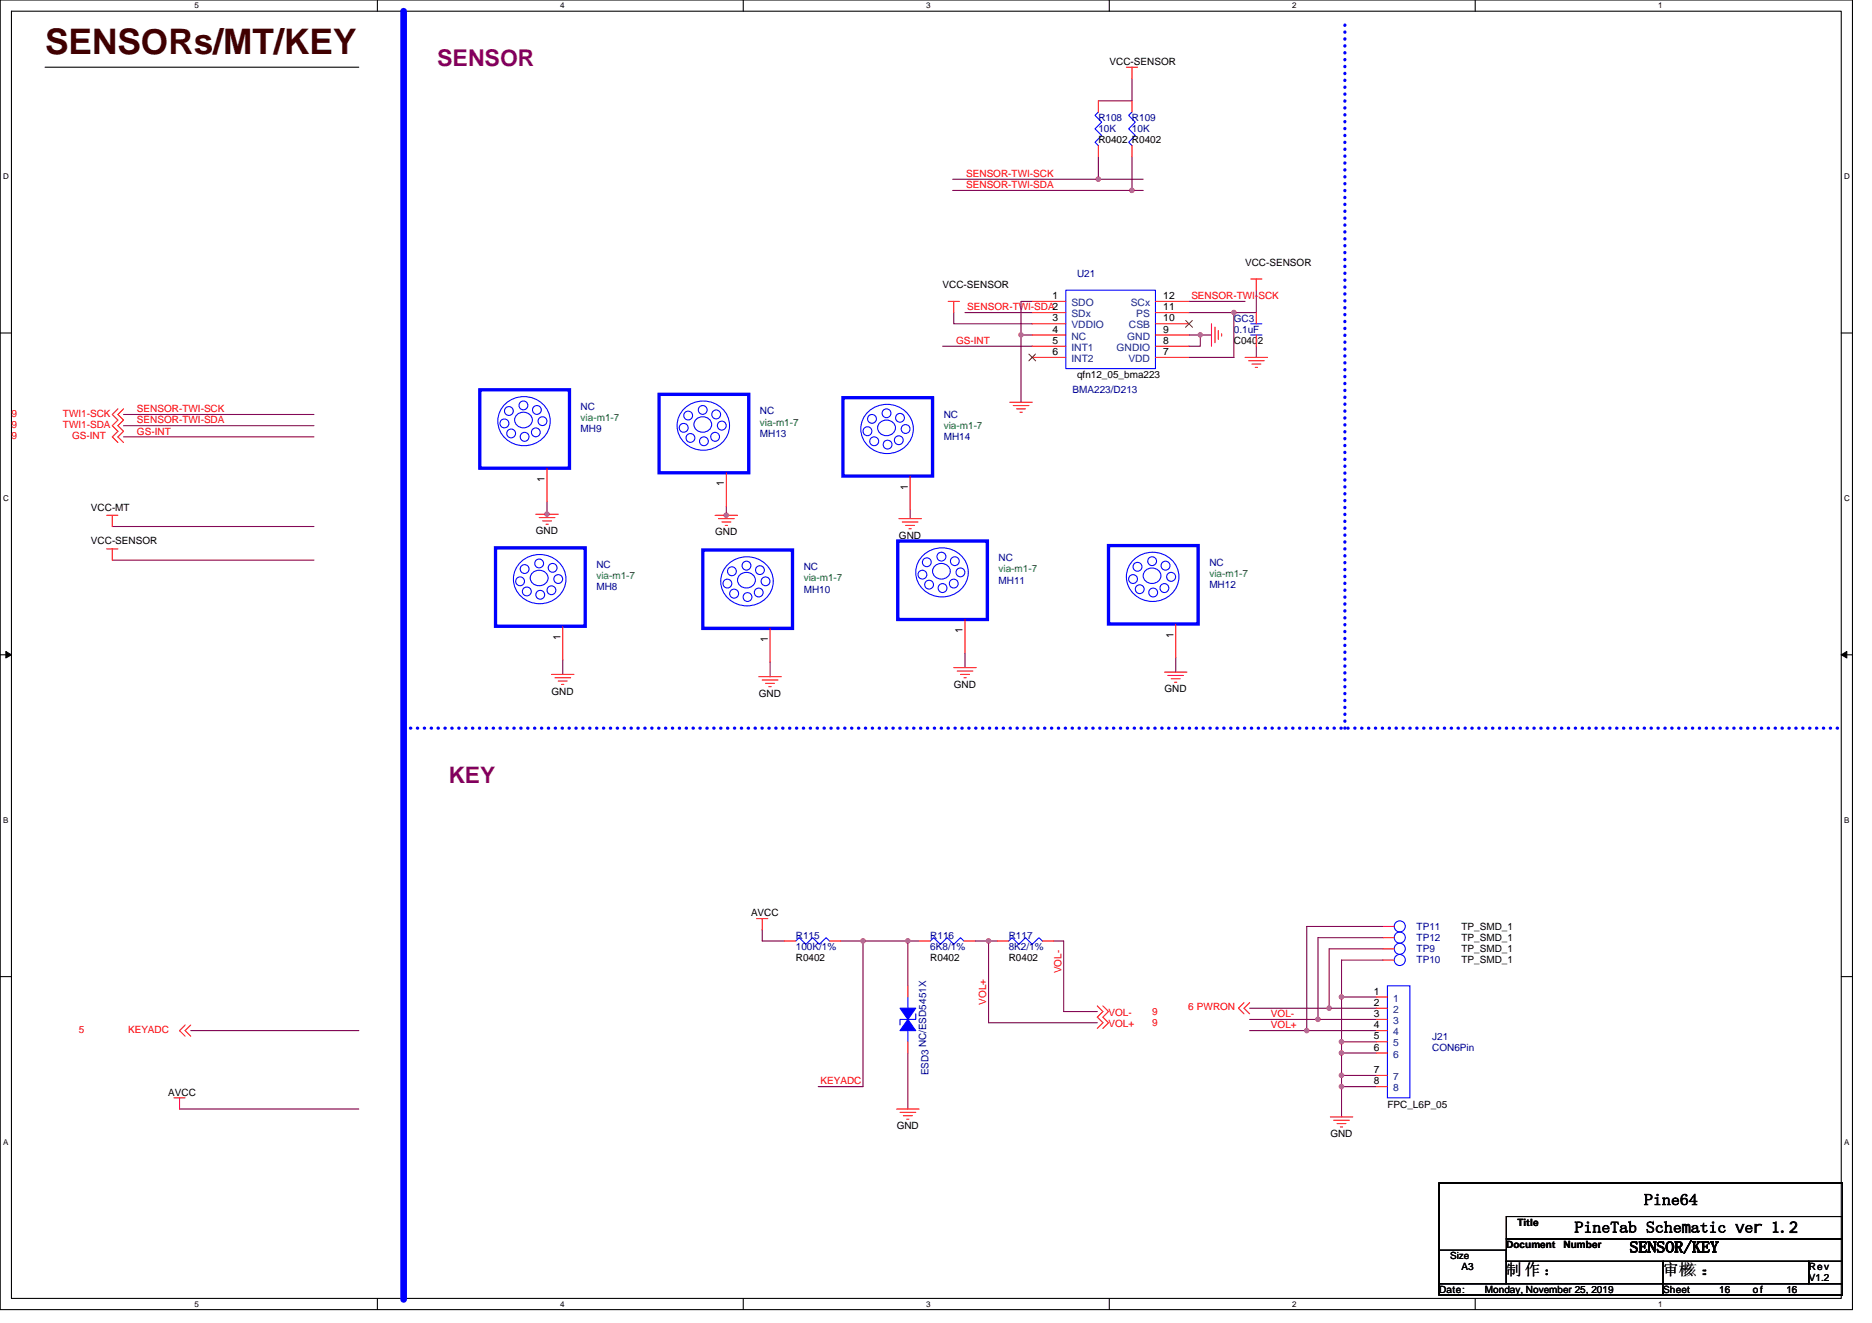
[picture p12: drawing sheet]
<svg xmlns="http://www.w3.org/2000/svg" width="297mm" height="210mm" viewBox="0 0 297 210" stroke-linecap="round" stroke-linejoin="round" font-family="sans-serif">
<path d="M0 0h293.9v207.9h-293.9zM1.8 1.8h290.4v204.3h-290.4z" fill="none" stroke="#000" stroke-width=".17"/>
<g fill="#fff">
<path d="M30.8 .2h.7v1.4h-.7z"/>
<path d="M30.8 206.3h.7v1.4h-.7z"/>
</g>
<path d="M59.9 0v1.8M59.9 206.1v1.8" fill="none" stroke="#000" stroke-width=".17"/>
<g fill="#fff">
<path d="M88.9 .2h.7v1.4h-.7z"/>
<path d="M88.9 206.3h.7v1.4h-.7z"/>
</g>
<path d="M117.9 0v1.8M117.9 206.1v1.8" fill="none" stroke="#000" stroke-width=".17"/>
<g fill="#fff">
<path d="M147 .2h.7v1.4h-.7z"/>
<path d="M147 206.3h.7v1.4h-.7z"/>
</g>
<path d="M176 0v1.8M176 206.1v1.8" fill="none" stroke="#000" stroke-width=".17"/>
<g fill="#fff">
<path d="M205 .2h.7v1.4h-.7z"/>
<path d="M205 206.3h.7v1.4h-.7z"/>
</g>
<path d="M234.1 0v1.8M234.1 206.1v1.8" fill="none" stroke="#000" stroke-width=".17"/>
<g fill="#fff">
<path d="M263.1 .2h.7v1.4h-.7z"/>
<path d="M263.1 206.3h.7v1.4h-.7z"/>
<path d="M.5 27.3h.9v1.4h-.9z"/>
<path d="M292.6 27.3h.9v1.4h-.9z"/>
<path d="M.5 78.4h.9v1.4h-.9z"/>
<path d="M292.6 78.4h.9v1.4h-.9z"/>
</g>
<path d="M0 52.9h1.8M292.2 52.9h1.7" fill="none" stroke="#000" stroke-width=".17"/>
<g fill="#fff">
<path d="M.5 129.5h.8v1.4h-.8z"/>
<path d="M292.6 129.5h.9v1.4h-.9z"/>
</g>
<path d="M0 103.9h1.8M292.2 103.9h1.7" fill="none" stroke="#000" stroke-width=".17"/>
<g fill="#000" stroke="#000" stroke-width=".16">
<path d="M.9 103.4l.9 .5-.9 .5z" fill-rule="evenodd"/>
<path d="M292.2 103.9l.8-.5v1z" fill-rule="evenodd"/>
</g>
<g fill="#fff">
<path d="M.5 180.5h.8v1.4h-.8z"/>
<path d="M292.6 180.5h.9v1.4h-.9z"/>
</g>
<path d="M7.2 10.7h49.7M0 155h1.8M292.2 155h1.7M228.3 198.4h10.7v5.4h-10.7zM228.3 187.7h64.1v17.8h-64.1zM239 196.6h53.4v3.6h-53.4zM239 193.1h53.4v3.5h-53.4zM228.3 203.8h35.6v1.7h-35.6zM239 200.2h24.9v3.6h-24.9zM263.9 203.8h28.5v1.7h-28.5zM263.9 200.2h23.1v3.6h-23.1zM287 200.2h5.4v3.6h-5.4z" fill="none" stroke="#000" stroke-width=".17"/>
<path d="M64 1.8v204.4" fill="none" stroke="#00f" stroke-width="1.1"/>
<path d="M64 115.6h227.6M213.4 115.6v-112" fill="none" stroke="#00f" stroke-width=".53" stroke-dasharray="0 1.1"/>
<g fill="none" stroke="#800040" stroke-width=".17">
<path d="M179.6 12.4v3.6h-5.3M151.2 28.4h30.2M151.2 30.2h30.2M174.3 24.9v3.5M179.6 24.9v5.3M149.6 54.9h14.2M151.3 49.6v1.8h12.5M153.1 49.6h10.7M163.8 47.8h-1.8v5.4M163.8 53.2h-1.8v10.6M188.7 53.2h3.5M188.7 47.8h8.9"/>
<path d="M190.5 53.2v1.7h-1.8M195.8 49.6v7.1h-7.1M199.3 54.9v1.8M199.3 46.1v3.5h-10.6M19.6 65.8h30.2M19.6 67.6h30.2M19.6 69.3h30.2M86.8 79.7v2.1M17.8 88.9h32M17.8 83.6h32M115.2 80.4v1.6M144.4 80.9v1.4"/>
<path d="M89.3 104.7v2.3M122.2 105.1v2.3M153.1 103.7v2.3M186.6 104.4v2.3M120.9 147.6v1.8h3.6M133.4 149.4h3.5M136.9 149.4v23.1h-7.1M136.9 149.4h7.2v7.1M144.1 149.4h1.7M154.7 149.4h3.6M156.9 149.4v12.9h17.2M167.2 149.4h1.6v11.1h5.3"/>
<path d="M218.4 158.2h-5.5v7.2M219.5 147h-12.2v16.6M219.5 150.6h-8.6v9.4M219.5 152.4h-6.6v5.8M219.5 148.8h-10.4v13M28.5 176h28.4M30.3 163.6h26.6M144.1 167.1v8.9M198.3 163.6h20.1M198.3 161.8h20.1M198.3 160h20.1M212.9 172.5h5.5"/>
<path d="M212.9 167.1h5.5M212.9 172.5v4.8M218.4 165.4h-5.5v5.3M218.4 170.7h-5.5v1.8"/>
</g>
<g fill="#f0f" stroke="#f0f" stroke-width=".17">
<circle cx="136.9" cy="149.3" r=".35"/>
<circle cx="144" cy="149.3" r=".35"/>
<circle cx="156.9" cy="149.3" r=".35"/>
<circle cx="174.3" cy="28.4" r=".35"/>
<circle cx="179.6" cy="30.2" r=".35"/>
<circle cx="190.5" cy="53.1" r=".34"/>
<circle cx="195.8" cy="49.6" r=".34"/>
<circle cx="162" cy="53.1" r=".34"/>
<circle cx="212.9" cy="165.3" r=".35"/>
<circle cx="212.9" cy="167.1" r=".35"/>
<circle cx="212.9" cy="170.7" r=".35"/>
<circle cx="212.9" cy="158.2" r=".35"/>
<circle cx="210.9" cy="160" r=".34"/>
<circle cx="209.1" cy="161.8" r=".34"/>
<circle cx="207.3" cy="163.6" r=".34"/>
<circle cx="212.9" cy="172.5" r=".35"/>
<circle cx="86.8" cy="81.6" r=".35"/>
<circle cx="115.2" cy="81.8" r=".35"/>
</g>
<g fill="none" stroke="#f00" stroke-width=".17">
<path d="M174.3 16v1.8M178.7 10.7h1.8M179.6 10.7v1.7M179.6 16v1.8M174.3 23.1v1.8M179.6 23.1v1.8M150.4 47.8h1.8M151.3 47.8v1.8M163.8 47.8h5.3M163.8 56.7h5.3M163.8 49.6h5.3M163.8 51.4h5.3"/>
<path d="M163.8 53.2h5.3M163.8 54.9h5.3M183.3 47.8h5.4M183.3 56.7h5.4M183.3 49.6h5.4M183.3 51.4h5.4M183.3 53.2h5.4M183.3 54.9h5.4M192.2 51.4v3.5M192.8 51.9v2.5M193.3 52.5v1.4M193.8 53v.3"/>
<path d="M197.6 56.7h3.5M198.1 57.3h2.5M198.5 44.3h1.7M198.6 57.8h1.5M199.2 58.3h.3M199.3 44.3v1.8M199.3 49.6v1.8M199.3 53.2v1.7M18.7 64.9l-.9 .9 .9 .9-.9 .9 .9 .9-.9 .8 .9 .9M19.6 64.9l-.9 .9 .9 .9-.9 .9 .9 .9-.9 .8 .9 .9M86.8 74.3v5.4M115.2 75v5.4"/>
<path d="M144.4 75.6v5.3M160.2 63.8h3.6M160.8 64.4h2.5M161.3 64.9h1.4M161.8 65.4h.4M16.9 81.8h1.8M16.9 87.1h1.8M17.8 81.8v1.8M17.8 87.1v1.8M85 81.6h3.6M85.6 82.1h2.5M86.1 82.7h1.4"/>
<path d="M86.6 83.2h.4M89.3 99.4v5.3M113.5 81.8h3.5M114 82.3h2.5M114.6 82.8h1.4M115.1 83.4h.3M122.2 99.7v5.4M142.6 82.3h3.6M143.2 82.8h2.5M143.7 83.4h1.4M144.2 83.9h.4M153.1 98.3v5.4"/>
<path d="M186.6 99v5.4M87.5 107h3.6M88.1 107.6h2.4M88.6 108.1h1.4M89.1 108.6h.4M120.4 107.4h3.6M120.9 107.9h2.5M121.5 108.5h1.4M122 109h.4M151.3 106h3.6M151.9 106.5h2.5M152.4 107h1.4"/>
<path d="M152.9 107.6h.4M184.8 106.7h3.5M185.3 107.2h2.5M185.8 107.7h1.5M186.4 108.3h.3M120.1 145.8h1.7M120.9 145.8v1.8M124.5 149.4h1.8M131.6 149.4h1.8M144.1 156.5v1.7M145.8 149.4h1.8M152.9 149.4h1.8"/>
<path d="M158.3 149.4h1.8M165.4 149.4h1.8M174.1 159.7l.9 .8-.9 .9 .9 .9-.9 .9M175 159.7l.9 .8-.9 .9 .9 .9-.9 .9M197.4 159.1l-.9 .9 .9 .9M198.3 159.1l-.9 .9 .9 .9M218.4 158.2h1.8M219.5 147h1.7M219.5 150.6h1.7M219.5 148.8h1.7M219.5 152.4h1.7M27.6 174.2h1.8"/>
<path d="M28.5 174.2v1.8M29.4 162.7l-.9 .9 .9 .9M30.3 162.7l-.9 .9 .9 .9M142.3 176h3.5M142.8 176.6h2.5M143.3 177.1h1.5M143.9 177.6h.3M144.1 165.4v1.7M211.1 177.3h3.5M211.6 177.8h2.5M212.1 178.3h1.5M212.7 178.9h.3"/>
<path d="M218.4 160h1.8M218.4 161.8h1.8M218.4 163.6h1.8M218.4 165.4h1.8M218.4 167.1h1.8M218.4 170.7h1.8M218.4 172.5h1.8"/>
</g>
<g fill="none" stroke="#00f" stroke-width=".17">
<path d="M174.3 17.8l-.5 .5 1 1.1-1 1 1 1.1-1 1.1 .5 .5M179.6 17.8l-.5 .5 1 1.1-1 1 1 1.1-1 1.1 .5 .5M169.1 46.1h14.2v12.4h-14.2zM198.5 51.4h1.7M198.5 53.2h1.7M80.2 64.1a4.2 4.2 0 0 1 4.4-.9 4.2 4.2 0 0 1 2.7 3.6 4.2 4.2 0 0 1-4.1 3.9 4.2 4.2 0 0 1-4.2-3.9 3.8 3.8 0 0 1 1.2-2.7zM81.9 65.9a1.45 1.45 0 0 1 1.5-.4 1.45 1.45 0 0 1 1.1 1.2 1.39 1.39 0 0 1-1.6 1.2 1.39 1.39 0 0 1-1.2-1.6zM108.6 64.8a4.2 4.2 0 0 1 4.5-.9 4.2 4.2 0 0 1 2.7 3.6 4.2 4.2 0 0 1-4.2 4 4.2 4.2 0 0 1-4.2-4 3.8 3.8 0 0 1 1.2-2.7zM110.4 66.6a1.45 1.45 0 0 1 1.5-.4 1.45 1.45 0 0 1 1 1.2 1.42 1.42 0 0 1-1.4 1.2 1.42 1.42 0 0 1-1.4-1.2zM137.8 65.3a4.2 4.2 0 0 1 4.4-.9 4.2 4.2 0 0 1 2.7 3.7 4.2 4.2 0 0 1-4.1 3.9 4.2 4.2 0 0 1-4.2-3.9 3.8 3.8 0 0 1 1.2-2.8zM139.5 67.2a1.47 1.47 0 0 1 1.5-.5 1.47 1.47 0 0 1 1.1 1.2 1.43 1.43 0 0 1-1.4 1.3 1.43 1.43 0 0 1-1.4-1.3zM82.7 89.1a4.2 4.2 0 0 1 4.4-.8 4.2 4.2 0 0 1 2.7 3.6 4.2 4.2 0 0 1-4.2 3.9 4.2 4.2 0 0 1-4.1-3.9 3.8 3.8 0 0 1 1.2-2.8z"/>
<path d="M84.4 91a1.47 1.47 0 0 1 1.5-.5 1.47 1.47 0 0 1 1.1 1.2 1.43 1.43 0 0 1-1.4 1.3 1.43 1.43 0 0 1-1.5-1.3zM115.6 89.5a4.2 4.2 0 0 1 4.4-.9 4.2 4.2 0 0 1 2.7 3.7 4.2 4.2 0 0 1-4.2 3.9 4.2 4.2 0 0 1-4.1-3.9 3.8 3.8 0 0 1 1.2-2.8zM117.3 91.4a1.47 1.47 0 0 1 1.5-.5 1.47 1.47 0 0 1 1.1 1.2 1.43 1.43 0 0 1-1.5 1.2 1.43 1.43 0 0 1-1.4-1.2zM146.5 88.1a4.2 4.2 0 0 1 4.5-.9 4.2 4.2 0 0 1 2.6 3.6 4.2 4.2 0 0 1-4.1 3.9 4.2 4.2 0 0 1-4.2-3.9 3.8 3.8 0 0 1 1.2-2.7zM148.2 89.9a1.45 1.45 0 0 1 1.5-.4 1.45 1.45 0 0 1 1.1 1.2 1.39 1.39 0 0 1-1.6 1.2 1.39 1.39 0 0 1-1.2-1.6zM179.9 88.8a4.2 4.2 0 0 1 4.5-.9 4.2 4.2 0 0 1 2.7 3.6 4.2 4.2 0 0 1-4.2 4 4.2 4.2 0 0 1-4.2-4 3.8 3.8 0 0 1 1.2-2.7zM181.7 90.7a1.45 1.45 0 0 1 1.5-.5 1.45 1.45 0 0 1 1 1.2 1.42 1.42 0 0 1-1.4 1.2 1.42 1.42 0 0 1-1.4-1.2zM126.3 149.4l.5-.6 1.1 1.1 1-1.1 1.1 1.1 1.1-1.1 .5 .6M144.1 158.2v1.8M147.6 149.4l.5-.6 1.1 1.1 1.1-1.1 1 1.1 1.1-1.1 .5 .6M160.1 149.4l.5-.6 1.1 1.1 1-1.1 1.1 1.1 1.1-1.1 .5 .6M220.2 156.5h3.5v17.7h-3.5z"/>
<path d="M144.1 163.6v1.8M145.3 160.9v.9h-2.5v.9"/>
<circle cx="80" cy="67.2" r=".71"/>
<circle cx="80.7" cy="65.2" r=".7"/>
<circle cx="81.1" cy="68.8" r=".7"/>
<circle cx="83.1" cy="64.3" r=".7"/>
<circle cx="83.2" cy="69.3" r=".7"/>
<circle cx="85" cy="68.6" r=".7"/>
<circle cx="85.2" cy="65.1" r=".7"/>
<circle cx="86.1" cy="66.8" r=".7"/>
<circle cx="108.5" cy="67.9" r=".71"/>
<circle cx="109.2" cy="66" r=".7"/>
<circle cx="109.6" cy="69.5" r=".7"/>
<circle cx="111.5" cy="65.1" r=".7"/>
<circle cx="111.7" cy="70" r=".7"/>
<circle cx="113.5" cy="69.3" r=".7"/>
<circle cx="113.6" cy="65.8" r=".7"/>
<circle cx="114.5" cy="67.6" r=".7"/>
<circle cx="137.6" cy="68.4" r=".7"/>
<circle cx="138.4" cy="66.5" r=".7"/>
<circle cx="138.7" cy="70" r=".71"/>
<circle cx="140.7" cy="65.6" r=".7"/>
<circle cx="140.8" cy="70.6" r=".7"/>
<circle cx="142.6" cy="69.9" r=".7"/>
<circle cx="142.8" cy="66.3" r=".7"/>
<circle cx="143.7" cy="68.1" r=".7"/>
<circle cx="82.5" cy="92.3" r=".7"/>
<circle cx="83.2" cy="90.3" r=".7"/>
<circle cx="83.6" cy="93.9" r=".71"/>
<circle cx="85.6" cy="89.4" r=".7"/>
<circle cx="85.7" cy="94.4" r=".7"/>
<circle cx="87.5" cy="93.7" r=".7"/>
<circle cx="87.7" cy="90.1" r=".7"/>
<circle cx="88.6" cy="91.9" r=".7"/>
<circle cx="115.4" cy="92.6" r=".7"/>
<circle cx="116.1" cy="90.7" r=".7"/>
<circle cx="116.5" cy="94.2" r=".71"/>
<circle cx="118.4" cy="89.8" r=".7"/>
<circle cx="118.6" cy="94.8" r=".7"/>
<circle cx="120.4" cy="94" r=".7"/>
<circle cx="120.6" cy="90.5" r=".7"/>
<circle cx="121.5" cy="92.3" r=".7"/>
<circle cx="146.4" cy="91.2" r=".7"/>
<circle cx="147.1" cy="89.2" r=".7"/>
<circle cx="147.4" cy="92.8" r=".7"/>
<circle cx="149.4" cy="88.4" r=".71"/>
<circle cx="149.6" cy="93.3" r=".7"/>
<circle cx="151.3" cy="92.6" r=".7"/>
<circle cx="151.5" cy="89.1" r=".7"/>
<circle cx="152.4" cy="90.8" r=".7"/>
<circle cx="179.8" cy="91.9" r=".7"/>
<circle cx="180.5" cy="90" r=".71"/>
<circle cx="180.8" cy="93.5" r=".7"/>
<circle cx="182.8" cy="89.1" r=".7"/>
<circle cx="183" cy="94" r=".7"/>
<circle cx="184.8" cy="93.3" r=".7"/>
<circle cx="184.9" cy="89.8" r=".71"/>
<circle cx="185.8" cy="91.6" r=".71"/>
<circle cx="222.1" cy="150.6" r=".88"/>
<circle cx="222.1" cy="147" r=".88"/>
<circle cx="222.1" cy="152.4" r=".88"/>
<circle cx="222.1" cy="148.8" r=".88"/>
</g>
<path d="M76.1 61.9h14.3v12.4h-14.3zM104.6 62.6h14.2v12.4h-14.2zM133.7 63.1h14.3v12.5h-14.3zM78.6 87h14.3v12.4h-14.3zM111.5 87.3h14.2v12.4h-14.2zM142.4 85.9h14.3v12.4h-14.3zM175.9 86.6h14.2v12.4h-14.2z" fill="none" stroke="#00f" stroke-width=".53"/>
<g fill="#00f" stroke="#00f" stroke-width=".17">
<path d="M142.8 160h2.5l-1.2 1.8z" fill-rule="evenodd"/>
<path d="M144.1 161.8l1.2 1.8h-2.5z" fill-rule="evenodd"/>
</g>
<path d="M163.3 56.2l1 1.1M164.3 56.2l-1.1 1.1M188.1 50.9l1.1 1M189.2 50.9l-1.1 1" fill="none" stroke="#804000" stroke-width=".16"/>
<text font-size="5.6" fill="#400000" x="7.2" y="8.6">SENSORs/MT/KEY</text>
<text font-size="3.7" fill="#800080" x="69.4" y="10.5">SENSOR</text>
<text font-size="3.6" fill="#800080" x="71.2" y="124.3">KEY</text>
<g font-size="2.5">
<text x="260.9" y="191.3">Pine64</text>
<text x="249.8" y="195.6">PineTab Schematic ver 1.2</text>
<text x="239" y="202.4">制 作 ：</text>
<text x="258.6" y="198.8">SENSOR/KEY</text>
<text x="263.9" y="202.4">审核 ：</text>
<text x="263.9" y="202.4">审 核 ：</text>
</g>
<g font-size="1.6">
<text x="176.1" y="10.3">VCC-SENSOR</text>
<text x="174.3" y="22.8">R0402 R0402</text>
<text x="149.6" y="45.7">VCC-SENSOR</text>
<text x="167" y="47.5">1</text>
<text x="184.6" y="47.5">12</text>
<text x="197.6" y="42.1">VCC-SENSOR</text>
<text x="167" y="51">3</text>
<text x="167" y="52.8">4</text>
<text x="184.6" y="52.8">9</text>
<text x="184.6" y="51">10</text>
<text x="184.6" y="49.2">11</text>
<text x="167" y="54.6">5</text>
<text x="167" y="56.3">6</text>
<text x="170.9" y="59.9">qfn12_05_bma223</text>
<text x="184.6" y="56.3">7</text>
<text x="184.6" y="54.6">8</text>
<text x="195.8" y="54.6">C0402</text>
<text x="86.4" y="76.5" transform="rotate(-90 86.4 76.5)">1</text>
<text x="114.9" y="77.2" transform="rotate(-90 114.9 77.2)">1</text>
<text x="144" y="77.7" transform="rotate(-90 144 77.7)">1</text>
<text x="14.4" y="81.1">VCC-MT</text>
<text x="14.4" y="86.4">VCC-SENSOR</text>
<text x="85" y="84.8">GND</text>
<text x="113.5" y="85">GND</text>
<text x="142.6" y="85.5">GND</text>
<text x="88.9" y="101.6" transform="rotate(-90 88.9 101.6)">1</text>
<text x="121.8" y="101.9" transform="rotate(-90 121.8 101.9)">1</text>
<text x="152.7" y="100.5" transform="rotate(-90 152.7 100.5)">1</text>
<text x="186.2" y="101.2" transform="rotate(-90 186.2 101.2)">1</text>
<text x="87.5" y="110.2">GND</text>
<text x="120.4" y="110.6">GND</text>
<text x="151.3" y="109.2">GND</text>
<text x="184.8" y="109.9">GND</text>
<text x="119.2" y="145.4">AVCC</text>
<text x="231.9" y="147.6">TP_SMD_1</text>
<text x="231.9" y="149.4">TP_SMD_1</text>
<text x="126.3" y="152.5">R0402</text>
<text x="147.6" y="152.5">R0402</text>
<text x="160.1" y="152.5">R0402</text>
<text x="231.9" y="151.1">TP_SMD_1</text>
<text x="231.9" y="152.9">TP_SMD_1</text>
<text x="218" y="157.9">1</text>
<text x="218" y="159.6">2</text>
<text x="218" y="161.4">3</text>
<text x="218" y="163.2">4</text>
<text x="218" y="165">5</text>
<text x="218" y="166.8">6</text>
<text x="26.7" y="173.9">AVCC</text>
<text x="218" y="170.3">7</text>
<text x="218" y="172.1">8</text>
<text x="142.3" y="179.2">GND</text>
<text x="220.2" y="175.8">FPC_L6P_05</text>
<text x="211.1" y="180.5">GND</text>
<text x="240.8" y="194.6">Title</text>
<text x="230.1" y="199.8">Size</text>
<text x="231.9" y="201.6">A3</text>
<text x="239" y="198.1">Document</text>
<text x="248.1" y="198.1">Number</text>
<text x="287" y="201.6">Rev</text>
<text x="287" y="203.4">V1.2</text>
<text x="228.3" y="205.2">Date:</text>
<text x="235.6" y="205.2">Monday, November 25, 2019</text>
<text x="263.9" y="205.2">Sheet</text>
<text x="272.8" y="205.2">16</text>
<text x="278.1" y="205.2">of</text>
<text x="283.5" y="205.2">16</text>
</g>
<g font-size="1.6" fill="#000080">
<text x="174.3" y="19.2">R108</text>
<text x="174.3" y="21">10K</text>
<text x="179.6" y="19.2">R109</text>
<text x="179.6" y="21">10K</text>
<text x="170.9" y="43.9">U21</text>
<text x="195.8" y="51">GC3</text>
<text x="195.8" y="52.8">0.1uF</text>
<text x="92.1" y="65.1">NC</text>
<text x="120.6" y="65.8">NC</text>
<text x="170.2" y="62.4">BMA223/D213</text>
<text x="92.1" y="68.6">MH9</text>
<text x="120.6" y="69.3">MH13</text>
<text x="149.8" y="66.3">NC</text>
<text x="149.8" y="69.9">MH14</text>
<text x="158.5" y="89.1">NC</text>
<text x="191.9" y="89.8">NC</text>
<text x="94.6" y="90.1">NC</text>
<text x="94.6" y="93.7">MH8</text>
<text x="127.5" y="90.5">NC</text>
<text x="127.5" y="94">MH10</text>
<text x="158.5" y="92.6">MH11</text>
<text x="191.9" y="93.3">MH12</text>
<text x="126.3" y="149">R115</text>
<text x="147.6" y="149">R116</text>
<text x="160.1" y="149">R117</text>
<text x="224.8" y="147.6">TP11</text>
<text x="224.8" y="149.4">TP12</text>
<text x="126.3" y="150.8">100K/1%</text>
<text x="147.6" y="150.8">6K8/1%</text>
<text x="160.1" y="150.8">8K2/1%</text>
<text x="224.8" y="151.1">TP9</text>
<text x="224.8" y="152.9">TP10</text>
<text x="227.3" y="165">J21</text>
<text x="227.3" y="166.8">CON6Pin</text>
<text x="147.3" y="170.7" transform="rotate(-90 147.3 170.7)">ESD3 NC/ESD5451X</text>
</g>
<g font-size="1.6" fill="#f00">
<text x="153.3" y="28.1">SENSOR-TWI-SCK</text>
<text x="153.3" y="29.9">SENSOR-TWI-SDA</text>
<text x="189" y="47.5">SENSOR-TWI-SCK</text>
<text x="153.5" y="49.3">SENSOR-TWI-SDA2</text>
<text x="151.7" y="54.6">GS-INT</text>
<text x="21.7" y="65.4">SENSOR-TWI-SCK</text>
<text x="1.8" y="69.7">9</text>
<text x="1.8" y="66.1">9</text>
<text x="1.8" y="67.9">9</text>
<text x="10" y="66.1">TWI1-SCK</text>
<text x="10" y="67.9">TWI1-SDA</text>
<text x="11.4" y="69.7">GS-INT</text>
<text x="21.7" y="67.2">SENSOR-TWI-SDA</text>
<text x="21.7" y="69">GS-INT</text>
<text x="168.4" y="154.5" transform="rotate(-90 168.4 154.5)">VOL-</text>
<text x="156.5" y="159.5" transform="rotate(-90 156.5 159.5)">VOL+</text>
<text x="175.9" y="161.3">VOL-</text>
<text x="182.8" y="161.1">9</text>
<text x="188.5" y="160.4">6 PWRON</text>
<text x="201.7" y="161.4">VOL-</text>
<text x="12.5" y="163.9">5</text>
<text x="20.3" y="163.9">KEYADC</text>
<text x="175.9" y="163">VOL+</text>
<text x="182.8" y="162.9">9</text>
<text x="201.7" y="163.2">VOL+</text>
<text x="130.2" y="172.1">KEYADC</text>
</g>
<g font-size="1.6" fill="#004080">
<text x="170" y="48.6">SDO</text>
<text x="170" y="50.3">SDx</text>
<text x="170" y="52.1">VDDIO</text>
<text x="170" y="53.9">NC</text>
<text x="178.9" y="53.9">GND</text>
<text x="179.1" y="52.1">CSB</text>
<text x="179.4" y="48.6">SCx</text>
<text x="180.3" y="50.3">PS</text>
<text x="170" y="55.7">INT1</text>
<text x="170" y="57.4">INT2</text>
<text x="177.2" y="55.7">GNDIO</text>
<text x="179" y="57.4">VDD</text>
<text x="221" y="159">1</text>
<text x="221" y="160.7">2</text>
<text x="221" y="162.5">3</text>
<text x="221" y="164.3">4</text>
<text x="221" y="166.1">5</text>
<text x="221" y="167.9">6</text>
<text x="221" y="171.4">7</text>
<text x="221" y="173.2">8</text>
</g>
<g font-size="1.6" fill="#008000">
<text x="92.1" y="66.8">via-m1-7</text>
<text x="120.6" y="67.6">via-m1-7</text>
<text x="149.8" y="68.1">via-m1-7</text>
<text x="94.6" y="91.9">via-m1-7</text>
<text x="127.5" y="92.3">via-m1-7</text>
<text x="158.5" y="90.8">via-m1-7</text>
<text x="191.9" y="91.6">via-m1-7</text>
</g>
<g font-size="1.3">
<text x="30.8" y="1.3">5</text>
<text x="88.9" y="1.3">4</text>
<text x="147" y="1.3">3</text>
<text x="205" y="1.3">2</text>
<text x="263.1" y="1.3">1</text>
<text x=".5" y="28.4">D</text>
<text x="292.6" y="28.4">D</text>
<text x=".5" y="79.5">C</text>
<text x="292.6" y="79.5">C</text>
<text x=".5" y="130.6">B</text>
<text x="292.6" y="130.6">B</text>
<text x=".5" y="181.7">A</text>
<text x="292.6" y="181.7">A</text>
<text x="30.8" y="207.4">5</text>
<text x="88.9" y="207.4">4</text>
<text x="147" y="207.4">3</text>
<text x="205" y="207.4">2</text>
<text x="263.1" y="207.4">1</text>
</g>
</svg>
